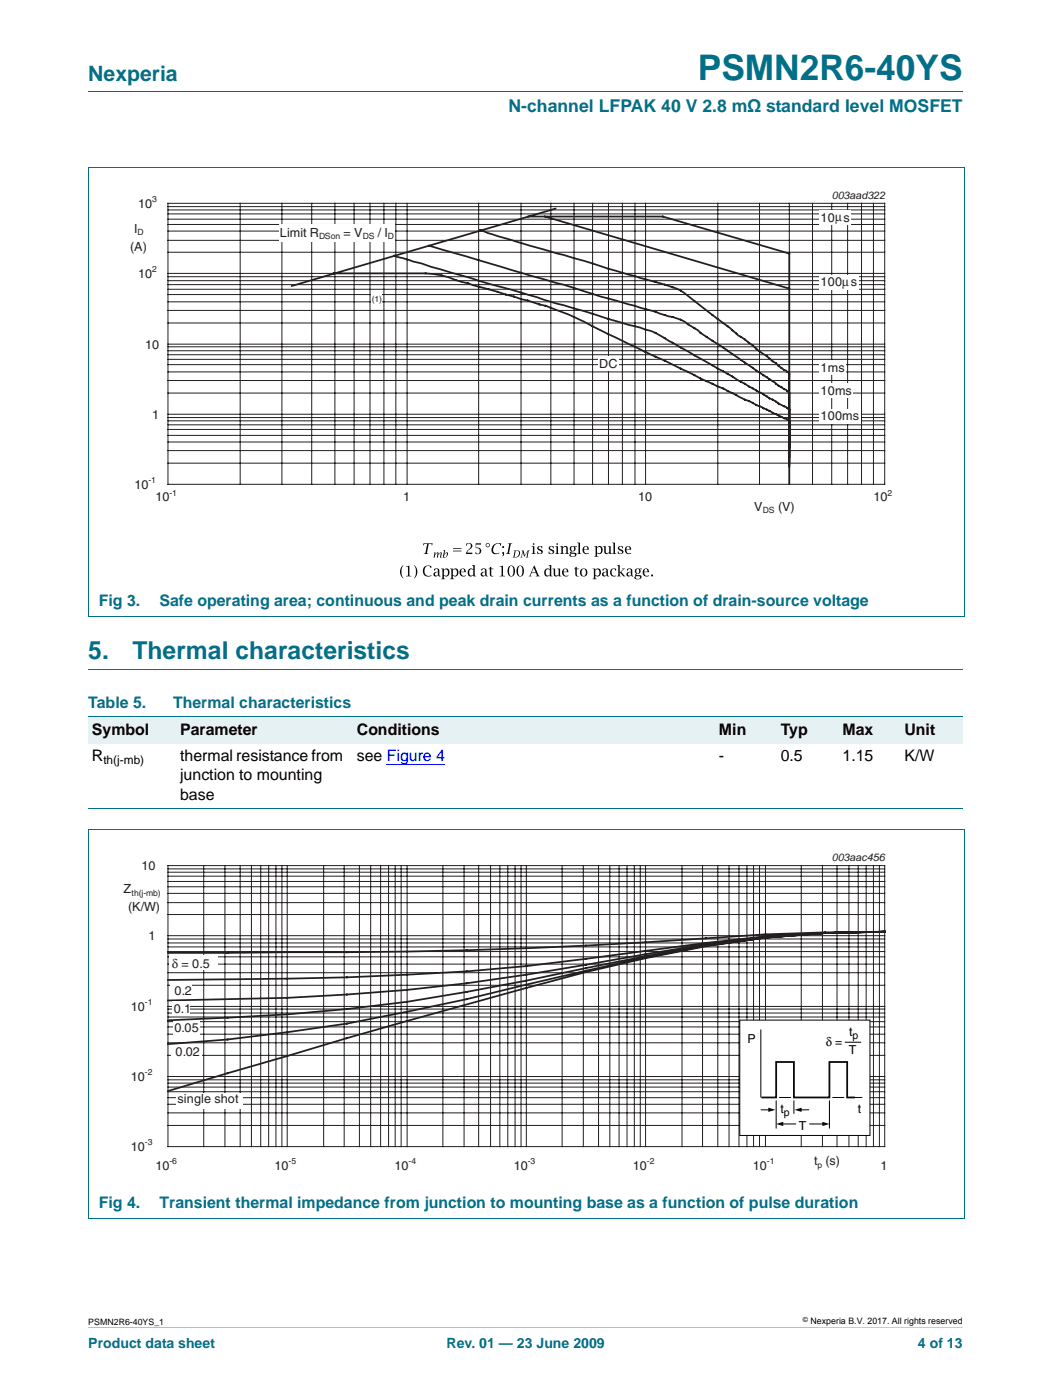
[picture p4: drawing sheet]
<svg xmlns="http://www.w3.org/2000/svg" width="210mm" height="280mm" viewBox="0 0 210 280" stroke-linecap="round" stroke-linejoin="round" font-family="sans-serif">
<path d="M17.6 265.2l174.7 .1z" fill="#007088"/>
<path d="M17.6 18.3h174.7M17.6 33.5h175M17.6 33.5v89.6M192.6 33.5v89.6M17.6 123.1h175M17.6 133.7h174.7" fill="none" stroke="#007088" stroke-width=".2"/>
<g fill="none" stroke="#231f20" stroke-width=".2">
<path d="M33.5 58.9h143.2M33.5 57.8h143.2M33.5 56.9h143.2M33.5 56.1h143.2M33.5 55.3h143.2M33.5 50.4h143.2M33.5 48h143.2M33.5 46.2h143.2M33.5 44.9h143.2M33.5 43.8h143.2M33.5 42.7h143.2M33.5 41.9h143.2"/>
<path d="M33.5 41.3h143.2M33.5 40.6h143.2v56.2h-143.2zM33.5 54.6h143.2M48 40.6v56.2M56.3 40.6v56.2M62.3 40.6v56.2M66.9 40.6v56.2M70.7 40.6v56.2M73.9 40.6v56.2M76.7 40.6v56.2M79.1 40.6v56.2M81.3 40.6v56.2"/>
<path d="M95.6 40.6v56.2M104.1 40.6v56.2M110 40.6v56.2M114.6 40.6v56.2M118.3 40.6v56.2M121.5 40.6v56.2M124.3 40.6v56.2M126.8 40.6v56.2M128.9 40.6v56.2M143.4 40.6v56.2M151.7 40.6v56.2M157.6 40.6v56.2"/>
<path d="M162.3 40.6v56.2M166.1 40.6v56.2M169.3 40.6v56.2M172.1 40.6v56.2M174.4 40.6v56.2M33.5 78.5h143.2M33.5 76h143.2M33.5 74.3h143.2M33.5 72.9h143.2M33.5 71.8h143.2M33.5 70.9h143.2M33.5 70.1h143.2"/>
<path d="M33.5 69.3h143.2M33.5 64.5h143.2M33.5 62h143.2M33.5 60.3h143.2M33.5 68.8h143.2M33.5 92.6h143.2M33.5 90h143.2M33.5 88.3h143.2M33.5 87h143.2M33.5 85.8h143.2M33.5 84.9h143.2M33.5 84.1h143.2"/>
<path d="M33.5 83.4h143.2M33.5 82.8h143.2"/>
</g>
<path d="M66.6 54.6h14.7a20.4 20.4 0 0 1 9.7 1.4l12.4 3.5a63.3 63.3 0 0 1 14.9 5.7l21.6 10.4 4.5 2 4.4 2.3 8.2 3.8a.73 .73 0 0 1 .6 1.1v8.4M66.6 54.6h.1M78.8 51.1h.1a2.32 2.32 0 0 0 1.6 .5l48.4 14.3a11.9 11.9 0 0 1 4.7 2.2l23.6 13.5a.53 .53 0 0 1 .4 .8v10.3M85.7 49.1l20.1 5.9a171.4 171.4 0 0 1 14.1 4.3l11 3 2.7 .9a7.1 7.1 0 0 1 3.8 1.6l2 1.2 .5 .5 17.3 11.6a1.71 1.71 0 0 1 .4 1.8v11.5M85.7 49.1h.1M95.9 46l9.9 3.1 10.8 3 4.9 1.6 11.3 3.2a11.8 11.8 0 0 1 5.9 3.3l7.2 5.4 1.6 1.5 1.3 .7 2.9 2.4 1.4 .9 2.4 2 1.7 1.2a.89 .89 0 0 1 .4 1.2v13.9M95.9 46h.1M105.5 43.3h26.9l25.2 7.4v45.9M108.8 43.3l48.8 14.4M110.9 41.7l-52.6 15.4" fill="none" stroke="#231f20" stroke-width=".35"/>
<g fill="#fff">
<path d="M119.5 71.2h4.1v3h-4.1z"/>
<path d="M55.7 44.8h23.2v3.5h-23.2z"/>
<path d="M163.6 81.7h8.3v2.9h-8.3z"/>
<path d="M163.6 76.7h6.8v2.9h-6.8z"/>
<path d="M163.6 72h5.3v3h-5.3z"/>
<path d="M163.6 55h7.9v2.9h-7.9z"/>
<path d="M163.6 42h6.4v3h-6.4z"/>
<path d="M74.2 58.8h2.1v2h-2.1z"/>
</g>
<path d="M20.4 37.7h169.4v66.3h-169.4z" fill="none" stroke="#fff" stroke-width=".2"/>
<path d="M79.8 108.3h50.7v7.8h-50.7z" fill="#fff"/>
<g fill="#000">
<path d="M84.6 108.6h1.8l-.1 .4h-.1v-.3h-.6l-.3 1.8 .2 .2h-.9l.3-.2 .4-1.8h-.5l-.1 .3h-.2zM86.6 110.4h.4l-.1 .4 .4-.4h.2v.4l.4-.4h.3l-.1 .9 .1 .1h-.3l.1-.9-.5 .4-.1 .5h-.2l.1-.9-.4 .5-.1 .4h-.2l.2-.9zM98.6 108.9l.6-.4 .9 .1-.1 .4h-.2a.27 .27 0 0 0 0-.3 .27 .27 0 0 0-.3-.1 1.09 1.09 0 0 0-1 .8 1.09 1.09 0 0 0 .4 1.2l.9-.2a.95 .95 0 0 1-1.4 .1 .95 .95 0 0 1 0-1.4zM101.5 108.6h.8l-.3 .2-.3 1.5v.2l.2 .2h-.8l.3-.4 .3-1.6zM104.2 110h.4l.2 1 .6-1h.4l-.2 .1-.2 1 .1 .3h-.5l.2-.2 .2-1.1-.7 1.1-.3-1-.2 1.1 .2 .1h-.5l.2-.1 .2-1.1z"/>
<path d="M80.4 113.1l.2-.2a2.56 2.56 0 0 0 0 2.7 1.71 1.71 0 0 1-.2-2.5zM81.1 113.2l.7-.2v1.9l.4 .3h-1.1l.3-.1 .1-.3v-1.5zM82.7 112.9a2.56 2.56 0 0 1 0 2.7 1.69 1.69 0 0 0 0-2.7zM84.7 113.3l.5-.3h.7l.2 .1v.4h-.1a.51 .51 0 0 0-.5-.5 .51 .51 0 0 0-.5 .4 1 1 0 0 0-.2 1.2 1 1 0 0 0 1.2 .4l.2-.1a.99 .99 0 0 1-1.7-.5v-.6zM86.7 113.7l.8-.1a1.53 1.53 0 0 1 .3 1.4l.2 .2-.4-.1-.1-.1a.49 .49 0 0 1-.8 .1 .49 .49 0 0 1 .3-.8h.5a.37 .37 0 0 0-.1-.5 .37 .37 0 0 0-.4-.1l-.1 .3h-.2zM86.9 114.5v.4h.6v-.6zM88.1 113.6h.5v.3a.65 .65 0 0 1 .9-.2 .65 .65 0 0 1 .2 .9 .63 .63 0 0 1-.4 .6 .63 .63 0 0 1-.7-.2l.1 .6 .2 .1h-.8l.2-.1 .1-.2v-1.6zM88.8 113.9l-.2 .1v.9l.2 .1a.41 .41 0 0 0 .6-.2 .7 .7 0 0 0-.3-1zM89.9 113.6h.5v.3a.65 .65 0 0 1 .9-.2 .65 .65 0 0 1 .2 .9 .63 .63 0 0 1-.4 .6 .63 .63 0 0 1-.7-.2l.1 .6 .2 .1h-.8l.2-.1 .1-.2-.1-1.6zM90.6 113.9l-.2 .1v.9l.2 .1a.41 .41 0 0 0 .6-.2 .7 .7 0 0 0-.3-1zM92 113.8a.61 .61 0 0 1 .7-.2 .61 .61 0 0 1 .3 .7h-.9a.59 .59 0 0 0 .2 .7 .59 .59 0 0 0 .7 0 .7 .7 0 0 1-.7 .2 .7 .7 0 0 1-.5-.6zM92.3 113.7l-.2 .5h.6l-.1-.5zM94.3 112.9h.5v2l.3 .3h-.6v-.3a.65 .65 0 0 1-.9 .2 .65 .65 0 0 1-.2-.9 .63 .63 0 0 1 .4-.6 .63 .63 0 0 1 .7 .2v-.7zM93.9 113.8a.67 .67 0 0 0-.3 .7 .67 .67 0 0 0 .6 .5l.3-.2v-.9l-.3-.1zM96.1 113.7l.8-.1a1.53 1.53 0 0 1 .3 1.4l.2 .2-.4-.1v-.1a.49 .49 0 0 1-.9 .1 .49 .49 0 0 1 .4-.8h.4a.37 .37 0 0 0-.1-.5 .37 .37 0 0 0-.3-.1l-.2 .3h-.2zM96.4 114.5v.4h.5v-.6zM97.8 113.3h.3v.3h.4v.1h-.4v1.2l.1 .2 .3-.1-.2 .2a.43 .43 0 0 1-.5-.5v-1h-.2v-.1h.2zM99.8 113.2l.7-.2v1.9l.4 .3h-1.1l.3-.1 .1-.3v-1.5zM101.7 113.1a.79 .79 0 0 1 .9 .1 .79 .79 0 0 1 .2 .9 .77 .77 0 0 1-.2 1 .77 .77 0 0 1-1-.2l-.2-1.1zM101.9 113.2l-.2 .9a.82 .82 0 0 0 .4 1l.3-.2 .1-.8a.79 .79 0 0 0-.4-1zM103.5 113.1a.79 .79 0 0 1 .9 .1 .79 .79 0 0 1 .2 .9 .77 .77 0 0 1-.3 1 .77 .77 0 0 1-.9-.2l-.2-1.1zM103.7 113.2l-.2 .9a.82 .82 0 0 0 .4 1l.3-.2 .1-.8a.79 .79 0 0 0-.4-1zM106.6 113l1.2 2.2h-.8l.2-.2-.2-.5h-.9l-.2 .5 .3 .2h-.6l.2-.3zM106.6 113.4l-.4 1h.8zM109.5 112.9h.6v2l.3 .3h-.6v-.3a.65 .65 0 0 1-.9 .2 .65 .65 0 0 1-.2-.9 .63 .63 0 0 1 .4-.6 .63 .63 0 0 1 .7 .2v-.7zM109.2 113.8a.67 .67 0 0 0-.3 .7 .67 .67 0 0 0 .6 .5l.3-.2v-.9l-.3-.1zM110.3 113.6h.6v1.3l.2 .1 .5-.2v-1l-.3-.2h.6v1.4l.2 .2h-.5v-.3l-.4 .3a.45 .45 0 0 1-.6-.5v-.9zM112.4 113.8a.61 .61 0 0 1 .8-.2 .61 .61 0 0 1 .3 .7h-.9a.59 .59 0 0 0 .2 .7 .59 .59 0 0 0 .7 0 .7 .7 0 0 1-.7 .2 .7 .7 0 0 1-.5-.6zM112.8 113.7l-.2 .5h.6l-.1-.5zM114.9 113.3h.3v.3h.4v.1h-.4v1.2l.1 .2 .3-.1-.2 .2a.43 .43 0 0 1-.5-.5v-1h-.2v-.1h.2zM115.8 114.4a.8 .8 0 0 1 1.6 0 .8 .8 0 0 1-1.6 0zM116.4 113.7a.88 .88 0 0 0 .2 1.4 .81 .81 0 0 0 .4-.7 .81 .81 0 0 0-.4-.7zM118.3 113.6h.6v.3a.65 .65 0 0 1 .9-.2 .65 .65 0 0 1 .2 .9 .63 .63 0 0 1-.4 .6 .63 .63 0 0 1-.7-.2v.6l.3 .1h-.9l.3-.1v-.2v-1.6zM119 113.9l-.1 .1v.9l.1 .1a.41 .41 0 0 0 .7-.2 .7 .7 0 0 0-.4-1zM120.3 113.7l.9-.1a1.53 1.53 0 0 1 .2 1.4l.2 .2-.3-.1-.1-.1a.49 .49 0 0 1-.9 .1 .49 .49 0 0 1 .4-.8h.4a.37 .37 0 0 0 0-.5 .37 .37 0 0 0-.4-.1l-.2 .3h-.2zM120.6 114.5v.4h.5v-.6zM122 113.8l.4-.2 .6 .1v.3h-.1l-.1-.2a.52 .52 0 0 0-.6 .1 .52 .52 0 0 0 0 .7l.2 .4h.6a.78 .78 0 0 1-1.1-.1 .78 .78 0 0 1 .1-1.1zM123.2 112.9h.6v1.4l.6-.5-.2-.2h.6l-.7 .7 .8 .9h-.4l-.7-.8v.6l.2 .2h-.8l.2-.2 .1-.2v-1.7zM125.2 113.7l.8-.1a1.53 1.53 0 0 1 .3 1.4l.2 .2-.3-.1-.1-.1a.49 .49 0 0 1-.9 .1 .49 .49 0 0 1 .4-.8h.4a.37 .37 0 0 0 0-.5 .37 .37 0 0 0-.4-.1l-.2 .3h-.2zM125.5 114.5v.4h.5v-.6zM126.9 113.7l.3-.1h1l-.1 .2-.3-.1a.56 .56 0 0 1 .1 .7 .56 .56 0 0 1-.7 .2l-.1 .3h.4a.44 .44 0 0 1 .6 .4 .44 .44 0 0 1-.5 .5l-.6-.1-.3-.3 .3-.3-.2-.2 .3-.3-.3-.3zM127.2 113.7l-.1 .2a.49 .49 0 0 0 .3 .7 .45 .45 0 0 0 .3-.5 .45 .45 0 0 0-.5-.4zM127.1 115.1l-.1 .1a.42 .42 0 0 0 .4 .5 .42 .42 0 0 0 .4-.5zM128.5 113.8a.61 .61 0 0 1 .8-.2 .61 .61 0 0 1 .3 .7h-.9a.59 .59 0 0 0 .2 .7 .59 .59 0 0 0 .7 0 .7 .7 0 0 1-.7 .2 .7 .7 0 0 1-.5-.6zM128.9 113.7l-.2 .5h.6l-.1-.5zM130 114.8h.4v.4h-.4z"/>
<path d="M88.5 109.9h.4l-.2 .9 .6-.4a.66 .66 0 0 1 0 .7 .66 .66 0 0 1-.7 .3l-.2 .1 .3-1.4zM88.9 110.7l-.3 .6a.52 .52 0 0 0 .6-.2 .52 .52 0 0 0 0-.6z"/>
<path d="M90.5 110h1.7v.2h-1.7zM90.5 109.5h1.7v.1h-1.7z"/>
<path d="M93.1 108.6a.7 .7 0 0 1 1.1 .2 .7 .7 0 0 1-.4 1l-.5 .6h1v.3h-1.2l.2-.6a1.19 1.19 0 0 0 .6-1.4l-.4-.1-.2 .4h-.2zM95 108.6h1.1v.2h-1v.6a.72 .72 0 0 1 .9 .2 .72 .72 0 0 1-.1 1l-.3 .1h-.6v-.4h.1a.39 .39 0 0 0 .5 .3 .39 .39 0 0 0 .2-.5l-.2-.5-.6-.1z"/>
<path d="M97 108.9a.42 .42 0 0 1 .8 0 .42 .42 0 0 1-.8 0zM97.1 108.9a.3 .3 0 0 0 .6 0 .3 .3 0 0 0-.6 0z"/>
<path d="M100.3 110.3h.4l-.1 .6-.3 .2 .2-.3-.2-.1zM100.3 109.1h.4v.4h-.4z"/>
<path d="M102.6 110h.6a.72 .72 0 0 1 .7 .8 .72 .72 0 0 1-.9 .6h-.6l.2-.3 .2-1zM103 110l-.2 1.2a.64 .64 0 0 0 .8-.3 .64 .64 0 0 0-.3-.8z"/>
<path d="M106.2 109.1h.5v1.4l.3 .2h-.8l.2-.1v-.3v-1zM106.4 108.6h.3v.3h-.3zM107.4 109.2l.4-.1 .5 .1v.4h-.2v-.4h-.4l-.1 .2a.79 .79 0 0 0 .7 .6 .61 .61 0 0 1-.3 .7 .61 .61 0 0 1-.7-.1v-.4h.1a.33 .33 0 0 0 .4 .4 .33 .33 0 0 0 .3-.4l-.4-.2a.48 .48 0 0 1-.4-.6zM109.7 109.2l.4-.1 .5 .1v.4h-.2l-.1-.4h-.3l-.1 .2a.79 .79 0 0 0 .7 .6 .61 .61 0 0 1-.3 .7 .61 .61 0 0 1-.7-.1v-.4h.1a.33 .33 0 0 0 .4 .4 .33 .33 0 0 0 .2-.4l-.3-.2a.48 .48 0 0 1-.4-.6zM110.9 109.1h.5v1.4l.3 .2h-.8l.2-.1v-.3v-1zM111.1 108.6h.3v.3h-.3zM111.9 109.1h.5v.3l.3-.3a.45 .45 0 0 1 .7 .5v.9l.3 .2h-.9l.3-.1v-.3v-.8l-.2-.2-.5 .2v1l.3 .2h-.8l.2-.1v-.3v-1zM114 109.2l.2-.1h1l-.1 .2-.3-.1a.56 .56 0 0 1 .1 .7 .56 .56 0 0 1-.7 .3l-.1 .2h.4a.44 .44 0 0 1 .6 .4 .44 .44 0 0 1-.5 .5l-.6-.1-.3-.2 .3-.4-.2-.2 .3-.3-.3-.2zM114.2 109.2l-.1 .2a.49 .49 0 0 0 .3 .7 .45 .45 0 0 0 .3-.5 .45 .45 0 0 0-.5-.4zM114.1 110.7l-.1 .1a.42 .42 0 0 0 .4 .4 .42 .42 0 0 0 .4-.5zM115.3 108.4h.5v2.1l.3 .2h-.8l.2-.1v-.3v-1.6zM116.5 109.3a.61 .61 0 0 1 .8-.1 .61 .61 0 0 1 .3 .6h-1a.59 .59 0 0 0 .3 .7 .59 .59 0 0 0 .7 0 .7 .7 0 0 1-.7 .2 .7 .7 0 0 1-.5-.6zM116.9 109.2l-.2 .6h.6l-.1-.6zM118.7 109.1h.5v.3a.65 .65 0 0 1 .9-.2 .65 .65 0 0 1 .2 .9 .63 .63 0 0 1-.4 .6 .63 .63 0 0 1-.7-.2l.1 .6 .2 .2h-.8l.2-.2 .1-.2-.1-1.5zM119.4 109.4l-.2 .1v.9l.2 .1a.41 .41 0 0 0 .6-.2 .7 .7 0 0 0-.3-1zM120.4 109.1h.6v1.3l.2 .1 .5-.2v-1l-.3-.2h.6v1.4l.2 .2h-.5v-.3l-.4 .3a.45 .45 0 0 1-.6-.5v-.9zM122.3 108.4h.5v2.1l.3 .2h-.8l.2-.1v-.3v-1.6zM123.5 109.2l.4-.1 .5 .1v.4h-.2l-.1-.4h-.3l-.1 .2a.79 .79 0 0 0 .7 .6 .61 .61 0 0 1-.3 .7 .61 .61 0 0 1-.7-.1v-.4h.1a.33 .33 0 0 0 .4 .4 .33 .33 0 0 0 .3-.4l-.4-.2a.48 .48 0 0 1-.4-.6zM125 109.3a.61 .61 0 0 1 .7-.1 .61 .61 0 0 1 .4 .6h-1a.59 .59 0 0 0 .2 .7 .59 .59 0 0 0 .8 0 .7 .7 0 0 1-.8 .2 .7 .7 0 0 1-.5-.6zM125.3 109.2l-.2 .6h.7l-.2-.6z"/>
</g>
<g fill="#e6f1f4">
<path d="M17.6 143.3h17.7v5.2h-17.7z"/>
<path d="M35.3 143.3h35.2v5.2h-35.2z"/>
<path d="M70.5 143.3h61.8v5.2h-61.8z"/>
<path d="M132.3 143.3h22.9v5.2h-22.9z"/>
<path d="M155.2 143.3h12.4v5.2h-12.4z"/>
<path d="M167.6 143.3h12.3v5.2h-12.3z"/>
<path d="M179.9 143.3h12.4v5.2h-12.4z"/>
</g>
<path d="M77.3 152.8h11.6" fill="none" stroke="#00f" stroke-width=".2"/>
<path d="M17.6 143.3h174.7M17.6 165.8h175M17.6 161.6h174.7M17.6 165.9v77.5M192.6 165.9v77.5M17.6 243.4h175" fill="none" stroke="#007088" stroke-width=".2"/>
<g fill="none" stroke="#231f20" stroke-width=".2">
<path d="M33.5 178.5h143.2M33.5 177.2h143.2M33.5 176.1h143.2M33.5 175.1h143.2M33.5 174.3h143.2M33.5 173.6h143.2M33.5 173h143.2v56.1h-143.2zM40.7 173v56.1M44.9 173v56.1M48 173v56.1M50.2 173v56.1M52.1 173v56.1"/>
<path d="M53.7 173v56.1M55.1 173v56.1M56.3 173v56.1M57.4 173v56.1M64.6 173v56.1M68.7 173v56.1M71.8 173v56.1M74 173v56.1M76 173v56.1M77.6 173v56.1M78.9 173v56.1M80.1 173v56.1"/>
<path d="M81.3 173v56.1M88.4 173v56.1M92.7 173v56.1M95.6 173v56.1M98 173v56.1M99.8 173v56.1M101.4 173v56.1M102.9 173v56.1M104.1 173v56.1M105.1 173v56.1M112.3 173v56.1M116.5 173v56.1"/>
<path d="M119.5 173v56.1M121.8 173v56.1M123.6 173v56.1M125.2 173v56.1M126.7 173v56.1M127.9 173v56.1M128.9 173v56.1M136.2 173v56.1M140.3 173v56.1M143.4 173v56.1M145.6 173v56.1M147.6 173v56.1"/>
<path d="M149.2 173v56.1M150.5 173v56.1M151.7 173v56.1M152.9 173v56.1M160 173v56.1M164.3 173v56.1M167.2 173v56.1M169.5 173v56.1M171.4 173v56.1M173 173v56.1M174.4 173v56.1M175.6 173v56.1"/>
<path d="M33.5 196.9h143.2M33.5 194.4h143.2M33.5 192.7h143.2M33.5 191.2h143.2M33.5 190.1h143.2M33.5 189.2h143.2M33.5 188.4h143.2M33.5 187.6h143.2M33.5 182.7h143.2M33.5 180.4h143.2M33.5 187h143.2M33.5 219.3h143.2"/>
<path d="M33.5 218.2h143.2M33.5 217.2h143.2M33.5 216.4h143.2M33.5 215.8h143.2M33.5 210.9h143.2M33.5 208.4h143.2M33.5 206.7h143.2M33.5 205.2h143.2M33.5 204.1h143.2M33.5 203.2h143.2M33.5 202.4h143.2M33.5 201.6h143.2"/>
<path d="M33.5 215.1h143.2M33.5 201.1h143.2M33.5 224.9h143.2M33.5 222.4h143.2M33.5 220.7h143.2"/>
</g>
<path d="M141 189l-12.1 2.1-23.8 4.9a344 344 0 0 1-59.6 7.4l-12 .5M141 189a889.2 889.2 0 0 0-47.8 10.7l-23.9 4.8-11.9 1.8-11.9 1.4-12 .9M152.9 187.4a324.6 324.6 0 0 0-47.8 10 2443.2 2443.2 0 0 0-59.6 17.1l-12 3.5M152.9 187.4l-11.9 1.6M164.8 186.4l-11.9 .7-11.9 1.3-12.1 1.6a465.5 465.5 0 0 1-59.6 5.3l-35.8 .5M164.8 186.4l-11.9 .8-11.9 1.5-12.1 2a555 555 0 0 1-47.6 7.1l-12 .9-11.9 .7-23.9 .5M164.8 186.4l-11.9 1M176.7 186.2h.1M176.7 186.2l-11.9 .2M176.7 186.2l-11.9 .1-11.9 .4a1154.2 1154.2 0 0 1-95.5 3.6l-23.9 .1" fill="none" stroke="#231f20" stroke-width=".35"/>
<g fill="#fff">
<path d="M35.1 218.5h13.3v3.2h-13.3z"/>
<path d="M34.1 196.1h4.2v3.2h-4.2z"/>
<path d="M34.4 200.2h3.5v2.8h-3.5z"/>
<path d="M34.6 204h5.4v3.2h-5.4z"/>
<path d="M34.3 208.8h6.1v3.2h-6.1z"/>
<path d="M33.8 190.9h9.6v2.9h-9.6z"/>
</g>
<path d="M20.4 170.1h169.4v66.3h-169.4z" fill="none" stroke="#fff" stroke-width=".2"/>
<path d="M147.7 203.8h26v23.1h-26z" fill="#fff" stroke="#000" stroke-width=".2"/>
<path d="M152 205.7v13.6M155 219.9v5.6M155.6 219.3h2.4M158.6 219.9v2.7M165.7 219.9v5.6M166.2 219.3h2.4M168.7 208.3h3.3M169.9 219.3h2.3M152 221.8h1.7M156.1 224.6h2.8M159.8 221.8h1.7M161.7 224.6h2.8" fill="none" stroke="#000" stroke-width=".2"/>
<path d="M152.1 219.3h2.9v-7.1h3.6v7.1h7.1v-7.1h3.5v7.1h1.5" fill="none" stroke="#000" stroke-width=".35"/>
<path d="M153.4 221.3l1.5 .5-1.5 .4zM155 224.6l1.4-.4v.8zM158.7 221.8l1.4-.5v.9zM164.2 224.2l1.5 .4-1.5 .4z" fill="#000"/>
<text font-size="7" fill="#007088" x="139.4" y="16">PSMN2R6-40YS</text>
<g font-size="4.9" fill="#007088">
<text x="17.6" y="131.7">5.</text>
<text x="26.5" y="131.7">Thermal characteristics</text>
</g>
<text font-size="4.2" fill="#007088" x="17.6" y="16.2">Nexperia</text>
<text font-size="3.5" fill="#007088" x="101.6" y="22.4">N-channel LFPAK 40 V 2.8 mΩ standard level MOSFET</text>
<g font-size="3.2" fill="#007088">
<text x="19.7" y="121">Fig 3.</text>
<text x="31.9" y="121">Safe operating area; continuous and peak drain currents as a function of drain-source voltage</text>
<text x="17.6" y="141.5">Table 5.</text>
<text x="34.6" y="141.5">Thermal characteristics</text>
<text x="19.7" y="241.3">Fig 4.</text>
<text x="31.8" y="241.3">Transient thermal impedance from junction to mounting base as a function of pulse duration</text>
</g>
<g font-size="3.2">
<text x="18.4" y="146.8">Symbol</text>
<text x="36" y="146.8">Parameter</text>
<text x="71.3" y="146.8">Conditions</text>
<text x="143.6" y="146.8">Min</text>
<text x="155.9" y="146.8">Typ</text>
<text x="168.3" y="146.8">Max</text>
<text x="180.6" y="146.8">Unit</text>
<text x="18.4" y="152.1">R</text>
<text x="36" y="152.1">thermal resistance from</text>
<text x="36" y="156">junction to mounting</text>
<text x="71.3" y="152.1">see Figure 4</text>
<text x="143.6" y="152.1">-</text>
<text x="155.9" y="152.1">0.5</text>
<text x="168.3" y="152.1">1.15</text>
<text x="180.6" y="152.1">K/W</text>
<text x="36" y="159.8">base</text>
</g>
<g font-size="2.8" fill="#007088">
<text x="17.6" y="269.3">Product data sheet</text>
<text x="89.2" y="269.3">Rev. 01 — 23 June 2009</text>
<text x="183.3" y="269.3">4 of 13</text>
</g>
<g font-size="2.5" fill="#231f20">
<text x="27.6" y="41.5">10</text>
<text x="26.8" y="46.5">I</text>
<text x="55.9" y="47.3">Limit R</text>
<text x="68.6" y="47.3">= V</text>
<text x="75.5" y="47.3">/ I</text>
<text x="163.9" y="44.3">10</text>
<text x="166.8" y="44.3">μs</text>
<text x="26" y="50.1">(A)</text>
<text x="27.6" y="55.5">10</text>
<text x="163.9" y="57.2">100μ</text>
<text x="169.9" y="57.2">s</text>
<text x="29" y="69.7">10</text>
<text x="119.7" y="73.5">DC</text>
<text x="163.9" y="74.3">1ms</text>
<text x="30.4" y="83.7">1</text>
<text x="163.9" y="83.9">100ms</text>
<text x="163.9" y="78.9">10ms</text>
<text x="26.8" y="97.7">10</text>
<text x="31" y="100.2">10</text>
<text x="80.5" y="100.2">1</text>
<text x="127.4" y="100.2">10</text>
<text x="174.5" y="100.2">10</text>
<text x="150.6" y="102">V</text>
<text x="155.4" y="102">(V)</text>
<text x="28.3" y="173.9">10</text>
<text x="24.7" y="178.5">Z</text>
<text x="25.6" y="182.1">(K/W)</text>
<text x="29.7" y="187.9">1</text>
<text x="34.3" y="193.4">δ = 0.5</text>
<text x="26.1" y="202">10</text>
<text x="34.7" y="202.5">0.1</text>
<text x="34.9" y="198.9">0.2</text>
<text x="34.8" y="206.3">0.05</text>
<text x="26.1" y="216">10</text>
<text x="35.1" y="211.1">0.02</text>
<text x="35.5" y="220.5">single shot</text>
<text x="26.1" y="230">10</text>
<text x="31" y="233.7">10</text>
<text x="54.8" y="233.7">10</text>
<text x="78.8" y="233.7">10</text>
<text x="102.6" y="233.7">10</text>
<text x="126.4" y="233.7">10</text>
<text x="150.4" y="233.7">10</text>
<text x="162.6" y="232.8">t (s)</text>
<text x="175.9" y="233.7">1</text>
</g>
<g font-size="2.5">
<text x="149.3" y="208.5">P</text>
<text x="165" y="208.9">δ =</text>
<text x="169.6" y="207.1">t</text>
<text x="169.5" y="210.7">T</text>
<text x="155.9" y="222.4">t</text>
<text x="159.6" y="225.8">T</text>
<text x="171.3" y="222.3">t</text>
</g>
<text font-size="2.4" x="20.6" y="152.6">th(j-mb)</text>
<g font-size="2.1" fill="#231f20">
<text x="166.1" y="39.7">003aad322</text>
<text x="166.1" y="172">003aac456</text>
</g>
<g font-size="2.1">
<text x="170.3" y="207.6">p</text>
<text x="156.6" y="222.9">p</text>
</g>
<g font-size="1.8">
<text x="17.6" y="264.7">PSMN2R6-40YS_1</text>
<text x="161.9" y="264.5">Nexperia B.V. 2017. All rights reserved</text>
</g>
<g font-size="1.7" fill="#231f20">
<text x="30.4" y="40.4">3</text>
<text x="27.5" y="47">D</text>
<text x="63.7" y="47.8">DSon</text>
<text x="72.4" y="47.8">DS</text>
<text x="77.5" y="47.8">D</text>
<text x="30.4" y="54.4">2</text>
<text x="74.3" y="60.3">(1)</text>
<text x="29.6" y="96.5">-1</text>
<text x="33.8" y="99">-1</text>
<text x="177.3" y="99">2</text>
<text x="152.3" y="102.5">DS</text>
<text x="26.3" y="179">th(j-mb)</text>
<text x="28.9" y="200.9">-1</text>
<text x="28.9" y="214.9">-2</text>
<text x="28.9" y="228.9">-3</text>
<text x="33.8" y="232.6">-6</text>
<text x="57.6" y="232.6">-5</text>
<text x="81.6" y="232.6">-4</text>
<text x="105.4" y="232.6">-3</text>
<text x="129.2" y="232.6">-2</text>
<text x="153.2" y="232.6">-1</text>
<text x="163.3" y="233.3">p</text>
</g>
<text font-size="1.4" x="160.4" y="264.1">©</text>
</svg>
